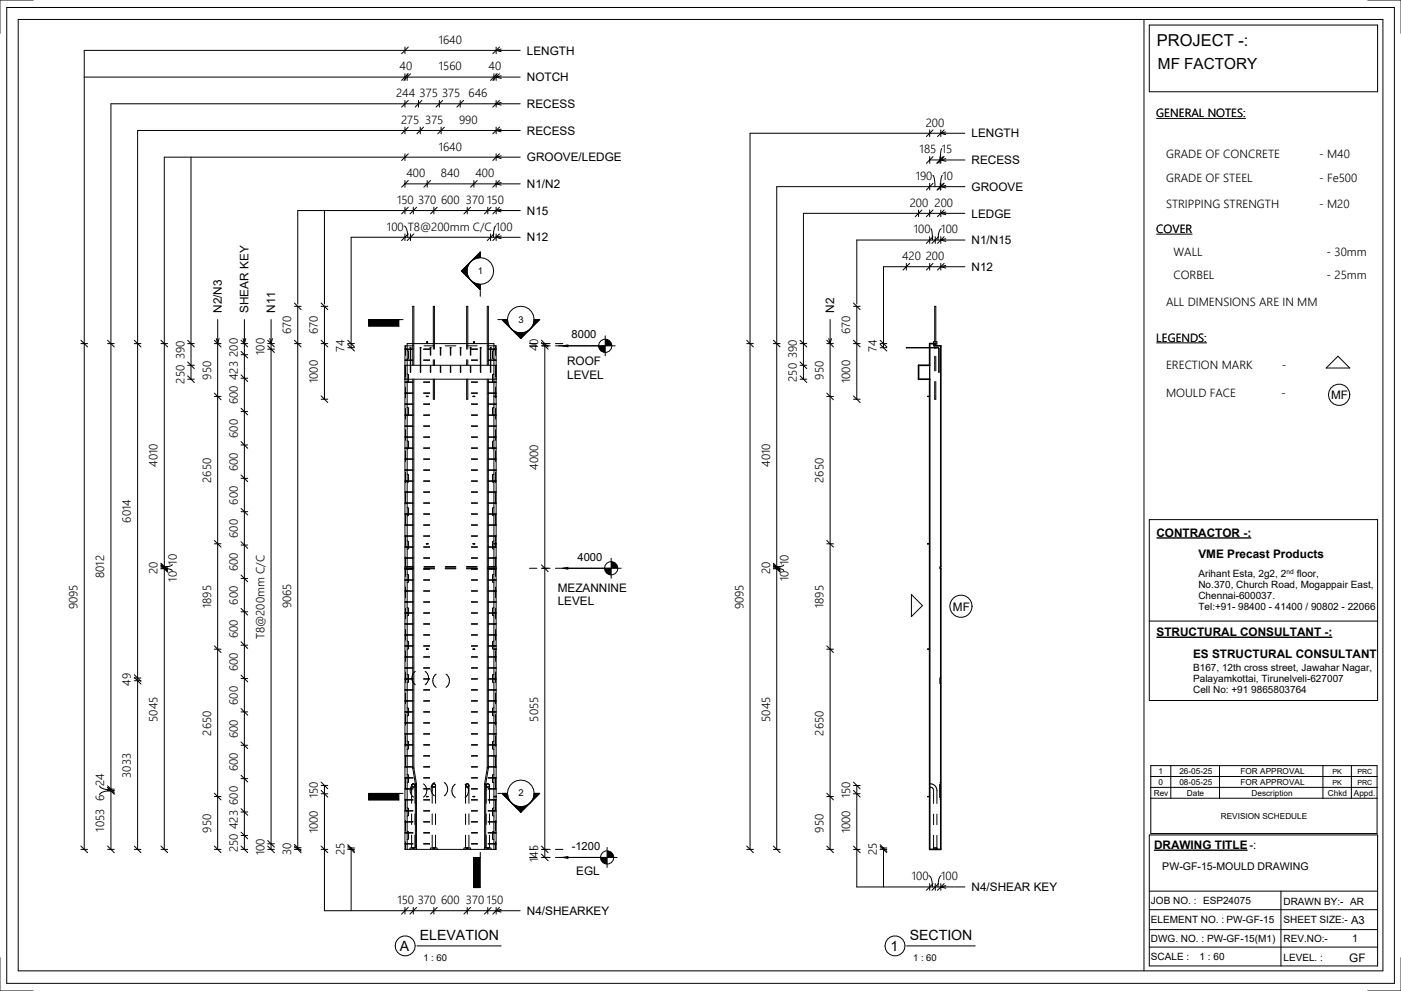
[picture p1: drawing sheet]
<svg xmlns="http://www.w3.org/2000/svg" width="420mm" height="297mm" viewBox="0 0 420 297" stroke-linecap="round" stroke-linejoin="round" font-family="sans-serif">
<g fill="#000">
<path d="M144 75.6v1.6l-1 .2-1.8 1zM138.4 81.2l2.8-2.8-.7 .8-.5 2zM138.4 81.2h1.6l.5 2 .7 .9zM141.2 84.1l1.8 1 1 .1v1.7zM168.8 103.7l1.5-.3v.5zM179.5 103.7h2v2a2 2 0 0 1-2-2zM181.5 101.7a2 2 0 0 1 2 2h-2zM110.6 237.9h9v2h-9zM150.5 237.9h1.7l.1 1 1 1.8zM160.2 237.9h1.6l-2.8 2.8 1-1.8zM142 257.1h2v9h-2zM156.2 241.9l1-.2 1.8-1-2.8 2.8z"/>
<path d="M153.3 240.7l.9 .6 2 .6v1.6z"/>
</g>
<g fill="none" stroke="#000" stroke-width=".3">
<path d="M121.4 14.1v2M122.4 14.1l-2 2M148.8 14.1v2M149.8 14.1l-2 2M150.3 14.7l-1.5 .4 1.5 .4M156 15.1h-130.7v239.5M121.4 22.1v2M121.4 30.1v2M121.4 38.1v2M122.1 22.1v2M122.4 38.1l-2 2M122.4 22.1l-2 2"/>
<path d="M122.4 30.1l-2 2M123.1 22.1l-2 2M125.5 30.1v2M126 38.1v2M126.5 30.1l-2 2M127 38.1l-2 2M131.7 30.1v2M132.3 38.1v2M132.7 30.1l-2 2M133.3 38.1l-2 2M138 30.1v2M139 30.1l-2 2"/>
<path d="M148.1 22.1v2M148.8 22.1v2M148.8 30.1v2M148.8 38.1v2M149.1 22.1l-2 2M149.8 38.1l-2 2M149.8 22.1l-2 2M149.8 30.1l-2 2M150.3 22.7l-1.5 .4 1.5 .4M150.3 38.7l-1.5 .4 1.5 .4M150.3 30.7l-1.5 .4 1.5 .4M156 23.1h-130.7"/>
<path d="M156 31.1h-122.7v223.5M156 39.1h-114.7v215.5M278.8 39.9h-53.9v63.1M57.3 47.1v66.6M121.4 46.1v2M121.4 54.1v2M122.4 54.1l-2 2M122.4 46.1l-2 2M128.1 54.1v2M129.1 54.1l-2 2M142.1 54.1v2M143.1 54.1l-2 2"/>
<path d="M148.8 46.1v2M148.8 54.1v2M149.8 54.1l-2 2M149.8 46.1l-2 2M150.3 46.7l-1.5 .4 1.5 .4M150.3 54.7l-1.5 .4 1.5 .4M156 47.1h-106.7v207.5M156 55.1h-34.6M278.8 56h-45.9v47M97.3 63.1v28.1M121.2 67.7a3.5 3.5 0 0 1 1.1 3.4M121.4 62.1v2"/>
<path d="M121.4 70.1v2M122.4 70.1l-2 2M122.4 62.1l-2 2M123.1 70.1v2M123.9 62.1v2M124.1 70.1l-2 2M124.9 62.1l-2 2M130.1 62.1v2M131.1 62.1l-2 2M140.1 62.1v2M141.1 62.1l-2 2M144 77.2a4 4 0 0 1 4 4 4 4 0 0 1-4 4"/>
<path d="M144 77.2a4 4 0 0 0-4 4 4 4 0 0 0 4 4M144 77.2a4 4 0 0 0-4 4M144 77.2v-1.6l-5.6 5.6M146.3 62.1v2M147.1 70.1v2M147.3 62.1l-2 2M148.1 70.1l-2 2M148.7 67.7l-.6 1-.2 2.4M148.8 62.1v2M148.8 70.1v2M149.8 70.1l-2 2M149.8 62.1l-2 2"/>
<path d="M150.3 62.7l-1.5 .4 1.5 .4M150.3 70.7l-1.5 .4 1.5 .4M156 63.1h-66.7v28.1M156 71.1h-50.7v33.1M271.8 80h-6.9v23M275.4 64h-34.5v39M278.8 72h-21.9v19.2M65.3 95.8v158.8M73.3 95.8v7.2M81.3 95.8v158.8M88.3 91.8h2M88.3 90.8l2 2"/>
<path d="M89.3 91.8v162.8M96.3 91.8h2M96.3 90.8l2 2M97.3 91.8v27.9M138.4 81.2l5.6 5.7v-1.7M138.4 81.2h1.6M140 81.2a4 4 0 0 0 4 4M144 87.2v1.6M24.3 103h2M24.3 102l2 2M32.3 103h2M32.3 102l2 2"/>
<path d="M40.3 103h2M40.3 102l2 2M48.3 103h2M48.3 102l2 2M56.3 103h2M56.3 109.5h2M56.3 113.7h2M56.3 102l2 2M56.3 108.5l2 2M56.3 112.7l2 2M64.3 103h2M64.3 118.8h2"/>
<path d="M64.3 102l2 2M64.3 117.8l2 2M64.9 101.5l.4 1.5 .4-1.5M72.3 103h2M72.3 102l2 2M72.3 105.3l2 2M72.3 106.3h2M72.3 112.4l2 2M72.3 113.4h2M72.9 101.5l.4 1.5M73.3 103v151.6M73.7 101.5l-.4 1.5"/>
<path d="M80.3 104.7h2M80.3 103h2M80.3 102l2 2M80.3 103.7l2 2M80.9 101.5l.4 1.5 .4-1.5M88.3 103h2M88.3 102l2 2M96.3 119.7h2M96.3 103h2M96.3 102l2 2M96.3 118.7l2 2M104.3 103h2"/>
<path d="M104.3 102l2 2M104.3 103.2l2 2M104.3 104.2h2M121.4 109.5h27.4M121.4 113.7h27.4M121.6 103.7v2.8M121.6 109.7v3.2M121.6 116.1v3.2M122.1 105.1l.4 .2v2.1l-.4 .2M122.1 112.1l.4 .2v2.2l-.4 .1M123.2 104.2h.1M123 111.3v.3l.2-.3"/>
<path d="M123 104.7v3.2M123 108v3.2M123 104.2v.4M123 104.2h.1M123.1 104.2h-.1M123.1 104.2h.1M123.2 104.2v.4M123.2 104.7v3.2M123.2 108v3.2M123.8 104.6v-12.8h.3v12.8M123.8 104.7v3.2M123.8 108v1.5"/>
<path d="M123.8 113.7v.8M123.8 114.6v3.2M123.8 117.9v3.2M123.8 104.6l-2.4 .1h2.4M123.8 107.9l-2.4 .1h2.4M123.8 114.5l-2.4 .1h2.4M123.8 117.8l-2.4 .1h2.4M124 103.7h-2.6v150.9h27.4v-150.9h-2.6M124.1 104.7v3.2M124.1 108v1.5M124.1 113.7v.8M124.1 114.6v3.2"/>
<path d="M124.1 117.9v3.2M126.2 104.2h.1M126 111.3v.3l.2-.3M126 104.7v3.2M126 108v3.2M126 104.2v.4M126 104.2h.1M126.1 104.2h-.1M126.1 104.2h.1M126.2 104.2v.4M126.2 104.7v3.2M126.2 108v3.2"/>
<path d="M127 104.6h1.8l-1.8 .1M127 107.9h1.8l-1.8 .1M127 114.5h1.8l-1.8 .1M127 117.8h1.8l-1.8 .1M127.1 103.7h3.2M127.8 118.8l.5 .1zM127.9 118.8v.1M128 103v-.5h.2v.5M128 102.5h.2M129.2 104.2h.1M129 109.7v1.9l.2-1.9M129 104.2v2.3"/>
<path d="M129 104.2h.1M129.1 104.2h-.1M129.1 104.2h.1M129.2 104.2v2.3M129.9 104.7v-12.9h.4v12.9M129.9 113.7v6h.4v-6M129.9 107.9v1.6M130.3 107.9v1.6M132.2 104.2h.1M132 109.7v1.9l.2-1.9M132 104.2v2.3M132 104.2h.1"/>
<path d="M132.1 104.2h-.1M132.1 104.2h.1M132.2 104.2v2.3M133.5 103.7h3.2M135.2 104.2h.1M135 109.7v1.9l.2-1.9M135 104.2v2.3M135 104.2h.1M135.1 104.2h-.1M135.1 104.2h.1M135.2 104.2v2.3M138.2 104.2h.1"/>
<path d="M138 109.7v1.9l.2-1.9M138 104.2v2.3M138 104.2h.1M138.1 104.2h-.1M138.1 104.2h.1M138.2 104.2v2.3M139.9 103.7h3.1M139.9 113.7v6h.4v-6M139.9 104.7v-12.9h.4v12.9M139.9 107.9v1.6M140.3 107.9v1.6M141.2 104.2h.1"/>
<path d="M141 109.7v1.9l.2-1.9M141 104.2v2.3M141 104.2h.1M141.1 104.2h-.1M141.1 104.2h.1M141.2 104.2v2.3M141.8 118.8l.5 .1zM141.9 118.8v.1M142 102.5h.2M142 103v-.5h.2v.5M142.3 118.8v.1M143.2 104.6h-1.8l1.8 .1"/>
<path d="M143.2 107.9h-1.8l1.8 .1M143.2 114.5h-1.8l1.8 .1M143.2 117.8h-1.8l1.8 .1M144.2 104.2h.1M144 111.3v.3l.2-.3M144 104.7v3.2M144 108v3.2M144 104.2v.4M144 104.2h.1M144.1 104.2h.1M144.2 104.2v.4M144.2 104.7v3.2"/>
<path d="M144.2 108v3.2M146.1 104.6v-12.8h.3v12.8M146.1 104.7v3.2M146.1 108v1.5M146.1 113.7v.8M146.1 114.6v3.2M146.1 117.9v.9M146.1 118.9v2.2M146.4 104.6l2.4 .1h-2.4M146.4 107.9l2.4 .1h-2.4M146.4 114.5l2.4 .1h-2.4M146.4 117.8l2.4 .1h-2.4"/>
<path d="M146.4 104.7v3.2M146.4 108v1.5M146.4 113.7v.8M146.4 114.6v3.2M146.4 117.9v.9M146.4 118.9v2.2M147.2 104.2h.1M147 111.3v.3l.2-.3M147 104.7v3.2M147 108v3.2M147 104.2v.4M147 104.2h.1"/>
<path d="M147.1 104.2h.1M147.2 104.2v.4M147.2 104.7v3.2M147.2 108v3.2M148.1 105.1l-.4 .2v2.1l.4 .2M148.1 112.1l-.4 .2v2.2l.4 .1M148.1 118.9h.7M148.1 118.8h.7M148.6 103.7v2.8M148.6 109.7v3.2M148.6 116.1v3.2M148.7 118.8v.1"/>
<path d="M158.8 103.7h2.2M158.8 103h2.2M162.4 103.7h2.6M162.4 103h2.6M162.4 102l2 2M162.4 102.7l2 2M163.4 103v154.1M166.5 103.7h18M166.5 103h2.3M168.8 103.7l1.5-.3v.5zM181.5 100.7v6M271.8 104.2h9.6l.2 .4v7l-.3-7.3z"/>
<path d="M278.3 118.8v.1M278.8 109.5v4.2M278.8 118.8h-.6l.6 .1M279.9 103l.1-.5h.9v1.2M280.3 118.9v.8h.3v-.7M280.3 102.5v-10.7h.3v10.7M280.3 102.9v.3M280.3 104.1v.1M280.3 104.3v.1M280.3 106.8v4.4M280.3 114.4v4.4M280.6 102.9v.3"/>
<path d="M280.6 104.1v.1M280.6 104.3v.1M280.6 106.8v4.4M280.6 114.4v4.3M280.6 118.8v.1M401.2 106.8l3.5 3.5h-7.1zM72.3 122.4l2 2M72.3 123.4h2M72.3 132.4l2 2M72.3 133.4h2M121.6 122.5v3.1M121.6 128.8v3.2"/>
<path d="M121.6 135.2v3.2M122.1 122.1l.4 .2v2.2l-.4 .1M122.1 132.1l.4 .2v2.2l-.4 .1M123.8 121.2v3.2M123.8 124.5v3.2M123.8 127.8v3.2M123.8 131.1v3.2M123.8 134.4v3.2M123.8 137.7v3.2M123.8 121.1l-2.4 .1h2.4M123.8 124.4l-2.4 .1h2.4M123.8 127.7h-2.4l2.4 .1"/>
<path d="M123.8 131h-2.4l2.4 .1M123.8 134.3h-2.4l2.4 .1M123.8 137.6h-2.4l2.4 .1M124.1 121.2v3.2M124.1 124.5v3.2M124.1 127.8v3.2M124.1 131.1v3.2M124.1 134.4v3.2M124.1 137.7v3.2M127 121.1h1.8l-1.8 .1M127 124.4h1.8l-1.8 .1M127 127.7h1.8l-1.8 .1"/>
<path d="M127 131h1.8l-1.8 .1M127 134.3h1.8l-1.8 .1M127 137.6h1.8l-1.8 .1M143.2 121.1h-1.8l1.8 .1M143.2 124.4h-1.8l1.8 .1M143.2 127.7h-1.8l1.8 .1M143.2 131h-1.8l1.8 .1M143.2 134.3h-1.8l1.8 .1M143.2 137.6h-1.8l1.8 .1M146.1 121.2v3.2M146.1 124.5v3.2M146.1 127.8v3.2"/>
<path d="M146.1 131.1v3.2M146.1 134.4v3.2M146.1 137.7v3.2M146.4 121.1l2.4 .1h-2.4M146.4 124.4l2.4 .1h-2.4M146.4 127.7h2.4l-2.4 .1M146.4 131h2.4l-2.4 .1M146.4 134.3h2.4l-2.4 .1M146.4 137.6h2.4l-2.4 .1M146.4 121.2v3.2M146.4 124.5v3.2M146.4 127.8v3.2"/>
<path d="M146.4 131.1v3.2M146.4 134.4v3.2M146.4 137.7v3.2M148.1 122.1l-.4 .2v2.2l.4 .1M148.1 132.1l-.4 .2v2.2l.4 .1M148.6 122.5v3.1M148.6 128.8v3.2M148.6 135.2v3.2M72.3 142.4l2 2M72.3 143.4h2M72.3 152.4l2 2M72.3 153.4h2"/>
<path d="M121.6 141.5v3.2M121.6 147.9v3.2M121.6 154.3v3.1M122.1 142.1l.4 .2v2.2l-.4 .1M122.1 152.2l.4 .1v2.2l-.4 .2M123.8 141v3.2M123.8 144.3v3.2M123.8 147.6v3.1M123.8 150.9v3.1M123.8 154.2v3.1M123.8 157.5v3.1M123.8 140.9h-2.4l2.4 .1"/>
<path d="M123.8 144.2h-2.4l2.4 .1M123.8 147.5h-2.4l2.4 .1M123.8 150.7l-2.4 .1 2.4 .1M123.8 154l-2.4 .1 2.4 .1M123.8 157.3l-2.4 .1 2.4 .1M124.1 141v3.2M124.1 144.3v3.2M124.1 147.6v3.1M124.1 150.9v3.1M124.1 154.2v3.1M124.1 157.5v3.1M127 140.9h1.8l-1.8 .1"/>
<path d="M127 144.2h1.8l-1.8 .1M127 147.5h1.8l-1.8 .1M127 150.7h1.8l-1.8 .2M127 154h1.8l-1.8 .2M127 157.3h1.8l-1.8 .2M143.2 140.9h-1.8l1.8 .1M143.2 144.2h-1.8l1.8 .1M143.2 147.5h-1.8l1.8 .1M143.2 150.7h-1.8l1.8 .2M143.2 154h-1.8l1.8 .2M143.2 157.3h-1.8l1.8 .2M146.1 141v3.2"/>
<path d="M146.1 144.3v3.2M146.1 147.6v3.1M146.1 150.9v3.1M146.1 154.2v3.1M146.1 157.5v3.1M146.4 140.9h2.4l-2.4 .1M146.4 144.2h2.4l-2.4 .1M146.4 147.5h2.4l-2.4 .1M146.4 150.7l2.4 .1-2.4 .1M146.4 154l2.4 .1-2.4 .1M146.4 157.3l2.4 .1-2.4 .1M146.4 141v3.2"/>
<path d="M146.4 144.3v3.2M146.4 147.6v3.1M146.4 150.9v3.1M146.4 154.2v3.1M146.4 157.5v3.1M148.1 142.1l-.4 .2v2.2l.4 .1M148.1 152.2l-.4 .1v2.2l.4 .2M148.6 141.5v3.2M148.6 147.9v3.2M148.6 154.3v3.1M48.3 170.5h2M48.3 169.9h2"/>
<path d="M48.3 170h2M48.3 170.4h2M48.3 168.9l2 2M48.3 169l2 2M48.3 169.4l2 2M48.3 169.5l2 2M49.3 170.4l.7 .1a1.82 1.82 0 0 1 1.6 .6M51.6 169.2a2.25 2.25 0 0 1-2.3 .7M64.3 162l2 2M64.3 163h2M72.3 162.4l2 2M72.3 163.4h2"/>
<path d="M72.3 172.4l2 2M72.3 173.4h2M121.6 160.6v3.2M121.6 167v2.9M121.6 170.5v2.3M121.6 176v3.2M121.6 170.5h2.4M121.6 169.9h2.4M121.6 169.9l-.2 .1h2.6M121.8 170.5l-.4 .1 2.4 .1M122.1 162.2l.4 .1v2.2l-.4 .2M122.1 172.2l.4 .1v2.2l-.4 .2"/>
<path d="M123.8 160.8v3.1M123.8 164.1v3.1M123.8 167.4v3.1M123.8 170.7v3.1M123.8 173.9v3.2M123.8 177.2v3.2M123.8 160.6l-2.4 .1 2.4 .1M123.8 163.9l-2.4 .1 2.4 .1M123.8 167.2l-2.4 .1 2.4 .1M123.8 173.8l-2.4 .1h2.4M123.8 177.1l-2.4 .1h2.4M124 170.4h-2.6l.2 .1"/>
<path d="M124.1 160.8v3.1M124.1 164.1v3.1M124.1 167.4v3.1M124.1 170.7v3.1M124.1 173.9v3.2M124.1 177.2v3.2M127 170.5h3.3M127 160.6h1.8l-1.8 .2M127 163.9h1.8l-1.8 .2M127 167.2h1.8l-1.8 .2M127 173.8h1.8l-1.8 .1M127 177.1h1.8l-1.8 .1"/>
<path d="M127.1 169.9h3.2M127.1 170h3.2M127.1 170.4h3.2M127.8 163l.5 .1zM127.9 163v.1M128.8 170.5l-1.8 .2M133.5 170.5h3.2M133.5 169.9h3.2M133.5 170h3.2M133.5 170.4h3.2M139.9 169.9h3.1M139.9 170h3.1"/>
<path d="M139.9 170.4h3.1M141.4 170.5l1.8 .2M141.8 163l.5 .1zM141.9 163v.1M142.3 163v.1M143.2 170.5h-3.3M143.2 160.6h-1.8l1.8 .2M143.2 163.9h-1.8l1.8 .2M143.2 167.2h-1.8l1.8 .2M143.2 173.8h-1.8l1.8 .1M143.2 177.1h-1.8l1.8 .1M146.1 160.8v2.1"/>
<path d="M146.1 163.1v.8M146.1 164.1v3.1M146.1 167.4v3.1M146.1 170.7v3.1M146.1 173.9v3.2M146.1 177.2v3.2M146.2 170.5h2.4M146.2 169.9h2.4M146.2 170.4h2.6l-.2 .1M146.4 160.6l2.4 .1-2.4 .1M146.4 163.9l2.4 .1-2.4 .1M146.4 167.2l2.4 .1-2.4 .1"/>
<path d="M146.4 173.8l2.4 .1h-2.4M146.4 177.1l2.4 .1h-2.4M146.4 160.8v2.1M146.4 163.1v.8M146.4 164.1v3.1M146.4 167.4v3.1M146.4 170.7v3.1M146.4 173.9v3.2M146.4 177.2v3.2M148.1 162.2l-.4 .1v2.2l.4 .2M148.1 172.2l-.4 .1v2.2l.4 .2M148.1 163.1h.7"/>
<path d="M148.1 162.9h.7M148.4 170.5l.4 .1-2.4 .1M148.6 160.6v3.2M148.6 167v2.9M148.6 170.5v2.3M148.6 176v3.2M148.6 169.9l.2 .1h-2.6M148.7 162.9v.2M158.8 170.4h2.2M162.4 170.4h2.6M162.4 169.4l2 2M166.5 170.4h2.3"/>
<path d="M273.3 178.2l3.3 3.4-3.3 3.3zM278.3 163v.1M278.8 163h-.6l.6 .1M64.3 194.6h2M64.3 193.6l2 2M72.3 182.4l2 2M72.3 183.4h2M72.3 192.4l2 2M72.3 193.4h2M121.6 182.4v3.1M121.6 188.7v3.2M121.6 195.1v3.2"/>
<path d="M122.1 182.2l.4 .1v2.2l-.4 .2M122.1 192.2l.4 .1v2.2l-.4 .2M123.8 180.5v3.2M123.8 183.8v3.2M123.8 187.1v3.2M123.8 190.4v3.2M123.8 193.7v3.2M123.8 197v3.2M123.8 180.4l-2.4 .1h2.4M123.8 183.7l-2.4 .1h2.4M123.8 187l-2.4 .1h2.4M123.8 190.3l-2.4 .1h2.4"/>
<path d="M123.8 193.6l-2.4 .1h2.4M123.8 196.9l-2.4 .1h2.4M124.1 180.5v3.2M124.1 183.8v3.2M124.1 187.1v3.2M124.1 190.4v3.2M124.1 193.7v3.2M124.1 197v3.2M127 180.4h1.8l-1.8 .1M127 183.7h1.8l-1.8 .1M127 187h1.8l-1.8 .1M127 190.3h1.8l-1.8 .1"/>
<path d="M127 193.6h1.8l-1.8 .1M127 196.9h1.8l-1.8 .1M127.8 194.6l.5 .1zM127.9 194.6v.1M141.8 194.6l.5 .1zM141.9 194.6v.1M142.3 194.6v.1M143.2 180.4h-1.8l1.8 .1M143.2 183.7h-1.8l1.8 .1M143.2 187h-1.8l1.8 .1M143.2 190.3h-1.8l1.8 .1M143.2 193.6h-1.8l1.8 .1"/>
<path d="M143.2 196.9h-1.8l1.8 .1M146.1 180.5v3.2M146.1 183.8v3.2M146.1 187.1v3.2M146.1 190.4v3.2M146.1 193.7v.8M146.1 194.7v2.2M146.1 197v3.2M146.4 180.4l2.4 .1h-2.4M146.4 183.7l2.4 .1h-2.4M146.4 187l2.4 .1h-2.4M146.4 190.3l2.4 .1h-2.4"/>
<path d="M146.4 193.6l2.4 .1h-2.4M146.4 196.9l2.4 .1h-2.4M146.4 180.5v3.2M146.4 183.8v3.2M146.4 187.1v3.2M146.4 190.4v3.2M146.4 193.7v.8M146.4 194.7v2.2M146.4 197v3.2M148.1 182.2l-.4 .1v2.2l.4 .2M148.1 192.2l-.4 .1v2.2l1.1 .2M148.1 194.5h.7"/>
<path d="M148.6 182.4v3.1M148.6 188.7v3.2M148.6 195.1v3.2M148.7 194.5v.2M278.3 194.6v.1M278.8 194.6h-.6l.6 .1M40.3 203.3h2M40.3 202.3l2 2M40.3 203.1l2 2M40.3 204.1h2M72.3 203.4h2M72.3 202.4l2 2"/>
<path d="M72.3 212.4l2 2M72.3 213.4h2M121.6 201.5v3.1M121.6 207.8v3.2M121.6 214.2v3.2M122.1 202.2l.4 .1v2.2l-.4 .2M122.1 212.2l.4 .1v2.2l-.4 .2M123.8 200.3v3.2M123.8 203.6v3.2M123.8 206.9v3.2M123.8 210.2v3.2M123.8 213.5v3.2"/>
<path d="M123.8 216.8v3.2M123.8 200.2h-2.4l2.4 .1M123.8 203.5h-2.4l2.4 .1M123.8 206.8h-2.4l2.4 .1M123.8 210.1h-2.4l2.4 .1M123.8 213.4h-2.4l2.4 .1M123.8 216.7h-2.4l2.4 .1M123.8 220h-2.4l2.4 .1M124.1 200.3v3.2M124.1 203.6v3.2M124.1 206.9v3.2M124.1 210.2v3.2"/>
<path d="M124.1 213.5v3.2M124.1 216.8v3.2M124.5 201.3a2.45 2.45 0 0 0 0 4M127 200.2h1.8l-1.8 .1M127 203.5h1.8l-1.8 .1M127 206.8h1.8l-1.8 .1M127 210.1h1.8l-1.8 .1M127 213.4h1.8l-1.8 .1M127 216.7h1.8l-1.8 .1M127 220h1.8l-1.8 .1M127.5 201.3a2.45 2.45 0 0 1 0 4M130.8 202.1a2.45 2.45 0 0 0 0 4"/>
<path d="M133.7 202.1a2.45 2.45 0 0 1 0 4M143.2 200.2h-1.8l1.8 .1M143.2 203.5h-1.8l1.8 .1M143.2 206.8h-1.8l1.8 .1M143.2 210.1h-1.8l1.8 .1M143.2 213.4h-1.8l1.8 .1M143.2 216.7h-1.8l1.8 .1M143.2 220h-1.8l1.8 .1M146.1 200.3v3.2M146.1 203.6v3.2M146.1 206.9v3.2M146.1 210.2v3.2"/>
<path d="M146.1 213.5v3.2M146.1 216.8v3.2M146.4 200.2h2.4l-2.4 .1M146.4 203.5h2.4l-2.4 .1M146.4 206.8h2.4l-2.4 .1M146.4 210.1h2.4l-2.4 .1M146.4 213.4h2.4l-2.4 .1M146.4 216.7h2.4l-2.4 .1M146.4 220h2.4l-2.4 .1M146.4 200.3v3.2M146.4 203.6v3.2M146.4 206.9v3.2"/>
<path d="M146.4 210.2v3.2M146.4 213.5v3.2M146.4 216.8v3.2M148.1 202.2l-.4 .1v2.2l.4 .2M148.1 212.2l-.4 .1v2.2l.4 .2M148.6 201.5v3.1M148.6 207.8v3.2M148.6 214.2v3.2M282.1 203.3h-.3v1.6h.3M29.9 235.6a3.4 3.4 0 0 0 3.4 1.2M32.3 236.6h2M32.3 235.6l2 2"/>
<path d="M32.3 236l2 2M32.3 237h2M32.3 236.1l2 2M32.3 237.1h2M33.3 237l-.9 .1a2.79 2.79 0 0 0-2.5 1.2M64.3 238.8h2M64.3 237.8l2 2M72.3 222.4l2 2M72.3 223.4h2M72.3 232.4l2 2M72.3 233.4h2M96.3 234.5l2 2"/>
<path d="M96.3 235.5h2M96.3 237l2 2M96.3 238h2M97.3 235.5v37.5h58.7M119.6 237.9v2h-9v-2h10.3M121.6 220.5v3.2M121.6 226.9v3.2M121.6 233.3v3.1M121.6 239.6v3.2M122.1 222.2l.4 .1v2.2l-.4 .2M122.1 232.2l.4 .1v2.2l-.4 .2M123.4 235.5l.5 .5"/>
<path d="M123.4 235.5v5.3M123.5 235.2a.5 .5 0 0 0 .4 .8M123.5 235.2h.1M123.7 235l-.2 .2M123.8 230l.4 3.1M123.8 220.1v3.1M123.8 223.4v3.1M123.8 226.7v3.1M123.8 223.2l-2.4 .1 2.4 .1M123.8 226.5l-2.4 .1 2.4 .1M123.8 229.8l-2.4 .1 2.4 .1M123.8 233.1l-2.4 .1 2.4 .1"/>
<path d="M123.8 236.4l-2.4 .1 2.4 .1M123.8 239.7l-2.4 .1 2.4 .1M123.9 235h-.2M123.9 235l-.5 .5M123.9 235l.5 .5M123.9 235h.3M124 235a2.45 2.45 0 0 0 0 4M124.1 230l.5 3.1M124.1 220.1v3.1M124.1 223.4v3.1M124.1 226.7v3.1M124.2 235.9l-.3 .1"/>
<path d="M124.2 235a.5 .5 0 0 1 0 .9M124.2 233.3l.3 1.7M124.4 235.5l-.5 .5M124.4 235.5v5.3M124.5 235v.1M124.5 235.1v1.3M124.5 236.6v3.1M124.5 239.9v3.1M124.6 233.3l.3 3.1M124.9 236.6v3.1M124.9 239.9v3.1M127 235a2.45 2.45 0 0 1 0 4"/>
<path d="M127 223.2h1.8l-1.8 .2M127 226.5h1.8l-1.8 .2M127 229.8h1.8l-1.8 .2M127 233.1h1.8l-1.8 .2M127 236.4h1.8l-1.8 .2M127 239.7h1.8l-1.8 .2M127.8 238.8l.5 .1zM127.9 238.8v.1M129.6 235.5l.5 .5M129.6 235.5v5.3M129.7 235.2a.5 .5 0 0 0 .4 .8M129.7 235.2h.1"/>
<path d="M129.8 235l-.1 .2M130.1 235h-.3M130.1 235l-.5 .5M130.1 235l.5 .5M130.1 235h.2M130.3 234.6a2.45 2.45 0 0 0 0 4M130.3 235a.5 .5 0 0 1 .3 .6 .5 .5 0 0 1-.5 .4M130.6 235.5l-.5 .5M130.6 235.5v5.3M133.2 234.6a2.45 2.45 0 0 1 0 4M136.5 235.1a2.45 2.45 0 0 0 0 4M139.5 235.1a2.45 2.45 0 0 1 0 4"/>
<path d="M139.6 235.5l.5 .5M139.6 235.5v5.3M139.7 235.2a.5 .5 0 0 0 .4 .8M139.7 235.2h.1M139.8 235l-.1 .2M140.1 235h-.3M140.1 235l-.5 .5M140.1 235l.5 .5M140.1 235h.2M140.3 235a.5 .5 0 0 1 .3 .6 .5 .5 0 0 1-.5 .4M140.6 235.5l-.5 .5M140.6 235.5v5.3"/>
<path d="M141.8 238.8l.5 .1zM141.9 238.8v.1M142.3 238.8v.1M143.2 223.2h-1.8l1.8 .2M143.2 226.5h-1.8l1.8 .2M143.2 229.8h-1.8l1.8 .2M143.2 233.1h-1.8l1.8 .2M143.2 236.4h-1.8l1.8 .2M143.2 239.7h-1.8l1.8 .2M145.3 236.6v3.1M145.3 239.9v3.1M145.6 233.3l-.3 3.1"/>
<path d="M145.6 235.1v1.3M145.6 236.6v2M145.6 238.7v1M145.6 239.9v3.1M145.6 235v.1M145.8 235.5l.5 .5M145.8 235.5v5.3M145.8 235.2a.5 .5 0 0 0 .5 .8M145.8 235.2h.1M145.9 233.3l-.3 1.7M146 235l-.2 .2M146.1 230l-.5 3.1"/>
<path d="M146.1 220.1v3.1M146.1 223.4v3.1M146.1 226.7v3.1M146.3 235h-.3M146.3 235l-.5 .5M146.3 235l.5 .5M146.3 235h.2M146.4 223.2l2.4 .1-2.4 .1M146.4 226.5l2.4 .1-2.4 .1M146.4 229.8l2.4 .1-2.4 .1M146.4 233.1l2.4 .1-2.4 .1M146.4 236.4l2.4 .1-2.4 .1"/>
<path d="M146.4 239.7l2.4 .1-2.4 .1M146.4 230l-.4 3.1M146.4 220.1v3.1M146.4 223.4v3.1M146.4 226.7v3.1M146.5 235.9l-.2 .1M146.5 235a.5 .5 0 0 1 0 .9M146.8 235.5l-.5 .5M146.8 235.5v5.3M148.1 222.2l-.4 .1v2.2l.4 .2M148.1 232.2l-.4 .1v2.2l.4 .2M148.1 238.7h.7"/>
<path d="M148.1 238.9h.7M148.6 220.5v3.2M148.6 226.9v3.2M148.6 233.3v3.1M148.6 239.6v3.2M148.7 238.7v.2M149.3 237.9h.9M152.2 237.9a4 4 0 0 1 4-4 4 4 0 0 1 4 4M152.2 237.9a4 4 0 0 0 4 4 4 4 0 0 0 4-4M152.2 237.9a4 4 0 0 0 4 4M152.2 237.9h-1.7l5.7 5.6M160.2 237.9a4 4 0 0 1-4 4"/>
<path d="M160.2 237.9h1.6l-5.6 5.6M278.3 238.8v.1M278.8 238.8h-.6l.6 .1M278.8 235h.1a2 2 0 0 1 2 2v3.9M278.8 236h.1a1 1 0 0 1 1 1v3.9M281.8 239.6h.3M281.8 234.6h.3M281.8 235.1v4M24.3 254.6h2M24.3 253.6l2 2M32.3 254.6h2M32.3 253.6l2 2"/>
<path d="M40.3 254.6h2M40.3 253.6l2 2M48.3 254.6h2M48.3 253.6l2 2M64.3 254.6h2M64.3 253.6l2 2M72.3 254.6h2M72.3 242.4l2 2M72.3 243.4h2M72.3 249.5l2 2M72.3 250.5h2M72.3 253.6l2 2"/>
<path d="M80.3 254.6h2M80.3 252l2 2M80.3 253h2M80.3 253.6l2 2M88.3 254.1h2M88.3 254.6h2M88.3 253.1l2 2M88.3 253.6l2 2M96.3 254.6h2M96.3 253.6l2 2M104.3 254.2h2M104.3 254.6h2"/>
<path d="M104.3 253.2l2 2M104.3 253.6l2 2M105.3 254.2v18.8M121.6 246v3.2M121.6 252.3v2.3M122.1 254.6v-151.6h26v151.6M122.1 242.2l.4 .1v2.2l-.4 .2M122.1 249.2l.4 .2v2.2l-.4 .1M123.4 244v3.2M123.4 250.4v3.8M123.7 254.2l.1 .1M123.8 254.3l-.8-.1-.2 .4"/>
<path d="M123.8 254.3h.1M123.8 243l-2.4 .1 2.4 .1M123.8 246.3l-2.4 .1 2.4 .1M123.8 249.6l-2.4 .1h2.4M123.8 252.9l-2.4 .1h2.4M123.9 254.3l.9-.1 .2 .4M124.4 244v3.2M124.4 250.4v3.8M124.5 253v1.1h.4v-1.1M124.5 243.2v3.1M124.5 246.5v3.1M124.5 249.7v3.2"/>
<path d="M124.9 243.2v3.1M124.9 246.5v3.1M124.9 249.7v3.2M127 243h1.8l-1.8 .2M127 246.3h1.8l-1.8 .2M127 249.6h1.8l-1.8 .1M127 252.9h1.8l-1.8 .1M129.6 244v3.2M129.6 250.4v3.8M130 254.3h.1M130 254.3l-.8-.1-.2 .4M130.2 254.3h-.1"/>
<path d="M130.3 254.2h.7l.2 .4M130.3 254.2l-.1 .1M130.6 244v3.2M130.6 250.4v3.8M139.6 244v3.2M139.6 250.4v3.8M140 254.3l-.8-.1-.2 .4M140 254.3h.1M140.1 254.3h-.1M140.2 254.3l.8-.1 .2 .4M140.2 254.3h-.1M140.6 244v3.2"/>
<path d="M140.6 250.4v3.8M143.2 243h-1.8l1.8 .2M143.2 246.3h-1.8l1.8 .2M143.2 249.6h-1.8l1.8 .1M143.2 252.9h-1.8l1.8 .1M144 255.5v10.6h-2v-9h2M145.3 253v1.1h.3v-1.1M145.3 243.2v3.1M145.3 246.5v3.1M145.3 249.7v3.2M145.6 243.2v3.1M145.6 246.5v3.1"/>
<path d="M145.6 249.7v3.2M145.8 244v3.2M145.8 250.4v3.8M146.2 254.3h.1M146.2 254.3l-.9-.1-.1 .4M146.3 254.3l.9-.1 .1 .4M146.4 243l2.4 .1-2.4 .1M146.4 246.3l2.4 .1-2.4 .1M146.4 249.6l2.4 .1h-2.4M146.4 252.9l2.4 .1h-2.4M146.8 244v3.2M146.8 250.4v3.8"/>
<path d="M148.1 249.2l-.4 .2v2.2l.4 .1M148.1 242.2l-.4 .1v2.2l.4 .2M148.6 246v3.2M148.6 252.3v2.3M156.2 241.9v1.6M158.8 254.6h2.2M158.8 257.1h2.2M162.4 254.6h2.6M162.4 257.1h2.6M162.4 253.6l2 2M162.4 256.1l2 2M166.5 254.6h2.3"/>
<path d="M166.5 257.1h2.3M256.9 254.6v11.3h21.9M264.9 254.6v11.3M279.8 254.6l.2-.4h.9l.1 .4M279.9 244.1v3.1M279.9 250.4v3.9M280.9 244.1v3.1M280.9 250.4v3.9M121.4 272v2M122.4 272l-2 2M123.9 272v2M124.9 272l-2 2"/>
<path d="M130.1 272v2M131.1 272l-2 2M140.1 272v2M141.1 272l-2 2M146.3 272v2M147.3 272l-2 2M148.8 272v2M149.8 272l-2 2M150.3 272.6l-1.5 .4 1.5 .4"/>
<circle cx="181.5" cy="103.7" r="2"/>
<circle cx="280.4" cy="103.1" r=".24"/>
<circle cx="401.5" cy="118.4" r="3.2"/>
<circle cx="288.1" cy="181.7" r="3.3"/>
</g>
<path d="M278.8 103h1.1l.2 .7h2v66.2l-.2 .1 .2 .5v84.1h-3.3v-140.9h-3.4v-4.2h3.4z" fill="none" stroke="#000" stroke-width=".5"/>
<path d="M171.4 98.3h7.4v3.8h-7.4z" fill="#fff"/>
<g fill="none" stroke="#000" stroke-width=".3">
<path d="M168.8 170.4l1.5-.3v.5zM168.8 170.4h17.4M183.2 167.4v6"/>
<circle cx="183.2" cy="170.4" r="2"/>
</g>
<path d="M168.8 170.4l1.5-.3v.5zM181.2 170.4h2v2a2 2 0 0 1-2-2zM183.2 168.4a2 2 0 0 1 2 2h-2z" fill="#000"/>
<path d="M173.2 165h7.4v3.8h-7.4z" fill="#fff"/>
<g fill="none" stroke="#000" stroke-width=".3">
<path d="M168 257.1h17M168.8 257.1l1.5-.3v.5zM182 254.1v6"/>
<circle cx="182" cy="257.1" r="2"/>
</g>
<path d="M168.8 257.1l1.5-.3v.5zM180 257.1h2v2a2 2 0 0 1-2-2zM182 255.1a2 2 0 0 1 2 2h-2z" fill="#000"/>
<path d="M171.4 251.7h8.5v3.8h-8.5z" fill="#fff"/>
<path d="M110.6 95.8h9v2h-9zM150.5 95.8h1.7l.1 1 1 1.8zM160.2 95.8h1.6l-2.8 2.8 1-1.8zM156.2 99.8l1-.1 1.8-1.1-2.8 2.9zM153.3 98.6l.9 .7 2 .5v1.7z" fill="#000"/>
<g fill="none" stroke="#000" stroke-width=".3">
<path d="M2 2.2h416.1v292.6h-416.1zM5.5 5.8h409.2v285.3h-409.2zM10 0h-10v10M343 5.8v285.3M344.6 7.5h68.5v20h-68.5zM410.1 0h10v10M278.8 38.9v2.1M278.8 39.9l10.5 .1M279.8 38.9l-2 2.1M282.1 38.9v2.1M283.1 38.9l-2 2.1M283.6 39.6l-1.5 .4 1.5 .4"/>
<path d="M278.8 47v2M278.8 55v2M278.8 56h3.3M278.8 48h10.5M279.7 52.6l.5 1 .1 2.4M279.8 55l-2 2M279.8 47l-2 2M281.8 47v2M281.9 55v2M282.1 56l1.5 .4M282.1 56h7.2M282.1 47v2"/>
<path d="M282.1 55v2M282.4 44.6l-.3 1-.1 2.4M282.6 52.6l-.4 1-.2 2.4M282.8 47l-2 2M282.9 55l-2 2M283.1 55l-2 2M283.1 47l-2 2M283.6 55.6l-1.5 .4M283.6 47.6l-1.5 .4 1.5 .4M271.8 80h17.5M271.8 79v2M272.8 79l-2 2"/>
<path d="M275.4 64h13.9M275.4 63v2M276.4 63l-2 2M278.8 63v2M278.8 71v2M278.8 79v2M278.8 72h10.5M279.1 68.6l.4 1 .1 2.4M279.8 79l-2 2M279.8 71l-2 2M279.8 63l-2 2M280.4 71v2"/>
<path d="M281.4 71l-2 2M282.1 63v2M282.1 71v2M282.1 79v2M282.2 68.6a3.7 3.7 0 0 0-.9 3.4M283.1 79l-2 2M283.1 71l-2 2M283.1 63l-2 2M283.6 63.6l-1.5 .4 1.5 .4M283.6 71.6l-1.5 .4 1.5 .4M283.6 79.6l-1.5 .4 1.5 .4M119.6 95.8v2h-9v-2h10.3"/>
<path d="M149.3 95.8h.9M152.2 95.8a4 4 0 0 1 4-4 4 4 0 0 1 4 4M152.2 95.8a4 4 0 0 0 4 4 4 4 0 0 0 4-4M152.2 95.8a4 4 0 0 0 4 4M152.2 95.8h-1.7l5.7 5.7M156.2 99.8v1.7M160.2 95.8a4 4 0 0 1-4 4M160.2 95.8h1.6l-5.6 5.7M248.9 95.8v158.8M255.9 90.8l2 2M255.9 91.8h2M256.9 91.8v27.9"/>
<path d="M223.9 103h2M223.9 102l2 2M224.9 103v151.6M231.9 103h2M231.9 102l2 2M232.9 103v151.6M239.9 103h2M239.9 112.7l2 2M239.9 113.7h2M239.9 108.5l2 2M239.9 109.5h2M239.9 102l2 2"/>
<path d="M240.9 103v10.7M247.9 103h2M247.9 117.8l2 2M247.9 118.8h2M247.9 102l2 2M248.5 101.5l.4 1.5 .4-1.5M255.9 103h2M255.9 118.7l2 2M255.9 119.7h2M255.9 102l2 2M263.9 103.2l2 2M263.9 104.2h2"/>
<path d="M263.9 102l2 2M263.9 103h2M264.9 103v1.2M344.6 155.8h68.5v54.2h-68.5zM231.9 169.5l2 2M231.9 170.5h2M231.9 169.4l2 2M231.9 170.4h2M231.9 169l2 2M231.9 170h2M231.9 168.9l2 2M231.9 169.9h2"/>
<path d="M232.9 170.4l1.7 .3 .4 .4M235 169.4l-.9 .4-1.2 .1M247.9 162l2 2M247.9 163h2M247.9 193.6l2 2M247.9 194.6h2M344.6 186.2h68.5M247.9 237.8l2 2M247.9 238.8h2M255.9 234.5l2 2M255.9 235.5h2M255.9 237l2 2"/>
<path d="M255.9 238h2M256.9 235.5v19.1M223.9 254.6h2M223.9 253.6l2 2M231.9 254.6h2M231.9 253.6l2 2M247.9 254.6h2M247.9 253.6l2 2M255.9 253.6l2 2M255.9 254.6h2M263.9 254.6h2M263.9 253.2l2 2"/>
<path d="M263.9 254.2h2M263.9 253.6l2 2M264.9 254.2v.4M344.6 250.3h68.5v39.3h-68.5zM278.5 262.5a3.6 3.6 0 0 1 1.1 3.4M278.8 264.9v2M279.8 264.9l-2 2M280.4 264.9v2M281.4 264.9l-2 2M282.1 264.9v2M282.2 262.5a3.8 3.8 0 0 0-.9 3.4M283.1 264.9l-2 2"/>
<path d="M283.6 265.5l-1.5 .4 1.5 .4M289.3 265.9h-10.5M344.6 272.7h68.5M344.6 267.2h68.5M344.6 278.7h68.5M384.1 267.2v22.4M0 287.1v10h10M344.6 283.9h68.5M420.1 287.1v10h-10"/>
</g>
<g fill="#fff">
<path d="M346.9 9.5h27.5v5.4h-27.5z"/>
<path d="M405.1 273.8h4.1v3.9h-4.1z"/>
<path d="M346.8 187.4h51.8v4.1h-51.8z"/>
<path d="M357.7 193.9h54.2v4.1h-54.2z"/>
<path d="M346 251.2h27.6v4.2h-27.6z"/>
<path d="M373.6 251.2h1v4.2h-1z"/>
<path d="M374.6 251.2h2.2v4.2h-2.2z"/>
<path d="M346.8 157.6h27.9v4.1h-27.9z"/>
<path d="M359.3 164.1h37.3v4.1h-37.3z"/>
<path d="M359.7 285.1h7.5v3.3h-7.5z"/>
<path d="M405.5 279.4h1.7v3.7h-1.7z"/>
<path d="M367.7 274.1h14.3v3.3h-14.3z"/>
<path d="M347.2 16.6h29.6v5.1h-29.6z"/>
<path d="M348.5 258h44.2v3.6h-44.2z"/>
<path d="M361.9 279.8h20.4v3.3h-20.4z"/>
<path d="M404.8 268.8h4.1v3.3h-4.1z"/>
<path d="M360.7 268.5h14.3v3.3h-14.3z"/>
</g>
<path d="M346.8 161.3h28.4M346.8 191h52.7M346 254.9h28.1" fill="none" stroke="#000" stroke-width=".41"/>
<g fill="none" stroke="#000" stroke-width=".3">
<path d="M346.7 35.5h26.8M346.7 70.2h10.8M346.7 102.8h15.2M345 229.5h67.9v20.4h-67.9zM345 232.8h67.9M345 236h67.9M345 239.3h67.9M351.1 229.5v9.8M365.7 229.5v9.8M396.7 229.5v9.8M405.2 229.5v9.8M125 283.6h25.3"/>
<path d="M271.9 283.6h20.5"/>
<circle cx="121.5" cy="283.6" r="3"/>
<circle cx="268.4" cy="283.6" r="3"/>
</g>
<text font-size="4.9" x="346.9" y="13.9">PROJECT -:</text>
<text font-size="4.6" x="347.2" y="20.7">MF FACTORY</text>
<g font-size="4.2">
<text x="125.9" y="281.9">ELEVATION</text>
<text x="272.8" y="281.9">SECTION</text>
<text x="119.9" y="285">A</text>
<text x="267" y="285">1</text>
</g>
<g font-size="3.5">
<text x="131.5" y="13.1">1640</text>
<text x="158" y="16.4">LENGTH</text>
<text x="119.8" y="21.1">40</text>
<text x="131.6" y="21.1">1560</text>
<text x="146.5" y="21.1">40</text>
<text x="118.8" y="29.1">244</text>
<text x="125.8" y="29.1">375</text>
<text x="132.5" y="29.1">375</text>
<text x="140.5" y="29.1">646</text>
<text x="158" y="24.4">NOTCH</text>
<text x="158" y="32.4">RECESS</text>
<text x="346.7" y="35.2">GENERAL NOTES:</text>
<text x="120.3" y="37.1">275</text>
<text x="127.5" y="37.1">375</text>
<text x="137.7" y="37.1">990</text>
<text x="158" y="40.4">RECESS</text>
<text x="277.6" y="38">200</text>
<text x="291.3" y="41.2">LENGTH</text>
<text x="131.5" y="45.1">1640</text>
<text x="275.7" y="46">185</text>
<text x="282.4" y="46">15</text>
<text x="349.6" y="47.3">GRADE OF CONCRETE</text>
<text x="395.5" y="47.3">- M40</text>
<text x="121.9" y="53.1">400</text>
<text x="132.2" y="53.1">840</text>
<text x="142.5" y="53.1">400</text>
<text x="158" y="48.4">GROOVE/LEDGE</text>
<text x="274.6" y="54">190</text>
<text x="282.6" y="54">10</text>
<text x="291.3" y="49.2">RECESS</text>
<text x="158" y="56.4">N1/N2</text>
<text x="291.3" y="57.2">GROOVE</text>
<text x="349.6" y="54.6">GRADE OF STEEL</text>
<text x="395.5" y="54.6">- Fe500</text>
<text x="119.1" y="61.1">150</text>
<text x="125.4" y="61.1">370</text>
<text x="132.2" y="61.1">600</text>
<text x="139.7" y="61.1">370</text>
<text x="146.1" y="61.1">150</text>
<text x="158" y="64.4">N15</text>
<text x="272.8" y="62">200</text>
<text x="280.2" y="62">200</text>
<text x="291.3" y="65.2">LEDGE</text>
<text x="349.6" y="62.3">STRIPPING STRENGTH</text>
<text x="395.5" y="62.3">- M20</text>
<text x="116" y="69.1">100 T8@200mm C/C 100</text>
<text x="274" y="70">100</text>
<text x="282.2" y="70">100</text>
<text x="346.7" y="69.9">COVER</text>
<text x="158" y="72.4">N12</text>
<text x="270.5" y="78">420</text>
<text x="277.6" y="78">200</text>
<text x="291.3" y="73.2">N1/N15</text>
<text x="351.8" y="76.8">WALL</text>
<text x="397.8" y="76.8">- 30mm</text>
<text x="291.3" y="81.2">N12</text>
<text x="351.8" y="83.5">CORBEL</text>
<text x="397.8" y="83.5">- 25mm</text>
<text x="66.5" y="93.8" transform="rotate(-90 66.5 93.8)">N2/N3</text>
<text x="74.5" y="93.8" transform="rotate(-90 74.5 93.8)">SHEAR KEY</text>
<text x="82.5" y="93.8" transform="rotate(-90 82.5 93.8)">N11</text>
<text x="250.2" y="93.8" transform="rotate(-90 250.2 93.8)">N2</text>
<text x="349.6" y="91.6">ALL DIMENSIONS ARE IN MM</text>
<text x="87.3" y="100.2" transform="rotate(-90 87.3 100.2)">670</text>
<text x="95.3" y="100.2" transform="rotate(-90 95.3 100.2)">670</text>
<text x="254.9" y="100.2" transform="rotate(-90 254.9 100.2)">670</text>
<text x="55.3" y="107.6" transform="rotate(-90 55.3 107.6)">390</text>
<text x="71.3" y="107" transform="rotate(-90 71.3 107)">200</text>
<text x="79.3" y="106.4" transform="rotate(-90 79.3 106.4)">100</text>
<text x="103.3" y="105.5" transform="rotate(-90 103.3 105.5)">74</text>
<text x="161.4" y="105.3" transform="rotate(-90 161.4 105.3)">40</text>
<text x="238.9" y="107.4" transform="rotate(-90 238.9 107.4)">390</text>
<text x="262.9" y="105.5" transform="rotate(-90 262.9 105.5)">74</text>
<text x="346.7" y="102.5">LEGENDS:</text>
<text x="63.3" y="113.8" transform="rotate(-90 63.3 113.8)">950</text>
<text x="71.3" y="113.9" transform="rotate(-90 71.3 113.9)">423</text>
<text x="170" y="109.6">ROOF</text>
<text x="170" y="113.5">LEVEL</text>
<text x="246.9" y="113.8" transform="rotate(-90 246.9 113.8)">950</text>
<text x="349.6" y="110.8">ERECTION MARK</text>
<text x="384.3" y="110.8">-</text>
<text x="55.3" y="115" transform="rotate(-90 55.3 115)">250</text>
<text x="95.3" y="114.9" transform="rotate(-90 95.3 114.9)">1000</text>
<text x="238.9" y="114.5" transform="rotate(-90 238.9 114.5)">250</text>
<text x="254.9" y="114.9" transform="rotate(-90 254.9 114.9)">1000</text>
<text x="349.6" y="119.1">MOULD FACE</text>
<text x="384.2" y="119.1">-</text>
<text x="399.1" y="119.7">MF</text>
<text x="71.3" y="121.2" transform="rotate(-90 71.3 121.2)">600</text>
<text x="71.3" y="131.3" transform="rotate(-90 71.3 131.3)">600</text>
<text x="47.3" y="140" transform="rotate(-90 47.3 140)">4010</text>
<text x="71.3" y="141.3" transform="rotate(-90 71.3 141.3)">600</text>
<text x="161.4" y="140.9" transform="rotate(-90 161.4 140.9)">4000</text>
<text x="230.9" y="140" transform="rotate(-90 230.9 140)">4010</text>
<text x="63.3" y="144.7" transform="rotate(-90 63.3 144.7)">2650</text>
<text x="246.9" y="144.7" transform="rotate(-90 246.9 144.7)">2650</text>
<text x="71.3" y="151.3" transform="rotate(-90 71.3 151.3)">600</text>
<text x="39.3" y="156.7" transform="rotate(-90 39.3 156.7)">6014</text>
<text x="71.3" y="161.3" transform="rotate(-90 71.3 161.3)">600</text>
<text x="346.8" y="160.9">CONTRACTOR -:</text>
<text x="359.3" y="167.3">VME Precast Products</text>
<text x="31.3" y="173.3" transform="rotate(-90 31.3 173.3)">8012</text>
<text x="47.3" y="172.1" transform="rotate(-90 47.3 172.1)">20</text>
<text x="53" y="169.2" transform="rotate(-90 53 169.2)">10</text>
<text x="71.3" y="171.3" transform="rotate(-90 71.3 171.3)">600</text>
<text x="230.9" y="172.1" transform="rotate(-90 230.9 172.1)">20</text>
<text x="236.4" y="169.4" transform="rotate(-90 236.4 169.4)">10</text>
<text x="53" y="174.3" transform="rotate(-90 53 174.3)">10</text>
<text x="167.2" y="177.4">MEZANNINE</text>
<text x="236.4" y="174.3" transform="rotate(-90 236.4 174.3)">10</text>
<text x="23.3" y="182.6" transform="rotate(-90 23.3 182.6)">9095</text>
<text x="63.3" y="182.4" transform="rotate(-90 63.3 182.4)">1895</text>
<text x="71.3" y="181.3" transform="rotate(-90 71.3 181.3)">600</text>
<text x="87.3" y="182.4" transform="rotate(-90 87.3 182.4)">9065</text>
<text x="167.2" y="181.4">LEVEL</text>
<text x="222.9" y="182.6" transform="rotate(-90 222.9 182.6)">9095</text>
<text x="246.9" y="182.3" transform="rotate(-90 246.9 182.3)">1895</text>
<text x="285.7" y="183">MF</text>
<text x="71.3" y="191.3" transform="rotate(-90 71.3 191.3)">600</text>
<text x="79.3" y="191.7" transform="rotate(-90 79.3 191.7)">T8@200mm C/C</text>
<text x="346.8" y="190.7">STRUCTURAL CONSULTANT -:</text>
<text x="357.7" y="197.1">ES STRUCTURAL CONSULTANT</text>
<text x="71.3" y="201.3" transform="rotate(-90 71.3 201.3)">600</text>
<text x="39.3" y="205.6" transform="rotate(-90 39.3 205.6)">49</text>
<text x="71.3" y="211.3" transform="rotate(-90 71.3 211.3)">600</text>
<text x="47.3" y="216.4" transform="rotate(-90 47.3 216.4)">5045</text>
<text x="63.3" y="220.5" transform="rotate(-90 63.3 220.5)">2650</text>
<text x="71.3" y="221.3" transform="rotate(-90 71.3 221.3)">600</text>
<text x="161.4" y="216.3" transform="rotate(-90 161.4 216.3)">5055</text>
<text x="230.9" y="216.4" transform="rotate(-90 230.9 216.4)">5045</text>
<text x="246.9" y="220.5" transform="rotate(-90 246.9 220.5)">2650</text>
<text x="39.3" y="233.2" transform="rotate(-90 39.3 233.2)">3033</text>
<text x="71.3" y="231.3" transform="rotate(-90 71.3 231.3)">600</text>
<text x="31.3" y="235.6" transform="rotate(-90 31.3 235.6)">24</text>
<text x="95.3" y="239.3" transform="rotate(-90 95.3 239.3)">150</text>
<text x="254.9" y="239.3" transform="rotate(-90 254.9 239.3)">150</text>
<text x="31.3" y="240.2" transform="rotate(-90 31.3 240.2)">6</text>
<text x="71.3" y="241.3" transform="rotate(-90 71.3 241.3)">600</text>
<text x="31.3" y="249.4" transform="rotate(-90 31.3 249.4)">1053</text>
<text x="63.3" y="249.6" transform="rotate(-90 63.3 249.6)">950</text>
<text x="71.3" y="248.6" transform="rotate(-90 71.3 248.6)">423</text>
<text x="95.3" y="249.8" transform="rotate(-90 95.3 249.8)">1000</text>
<text x="246.9" y="249.6" transform="rotate(-90 246.9 249.6)">950</text>
<text x="254.9" y="249.8" transform="rotate(-90 254.9 249.8)">1000</text>
<text x="71.3" y="255.4" transform="rotate(-90 71.3 255.4)">250</text>
<text x="79.3" y="256.4" transform="rotate(-90 79.3 256.4)">100</text>
<text x="87.3" y="256.3" transform="rotate(-90 87.3 256.3)">30</text>
<text x="103.3" y="256.3" transform="rotate(-90 103.3 256.3)">25</text>
<text x="262.9" y="256.3" transform="rotate(-90 262.9 256.3)">25</text>
<text x="346" y="254.5">DRAWING TITLE</text>
<text x="374.6" y="254.5">-:</text>
<text x="161.4" y="258.4" transform="rotate(-90 161.4 258.4)">145</text>
<text x="172.8" y="262.2">EGL</text>
<text x="273.4" y="263.9">100</text>
<text x="282.2" y="263.9">100</text>
<text x="291.3" y="267.1">N4/SHEAR KEY</text>
<text x="119.1" y="271">150</text>
<text x="125.3" y="271">370</text>
<text x="132.2" y="271">600</text>
<text x="139.7" y="271">370</text>
<text x="145.9" y="271">150</text>
<text x="158" y="274.3">N4/SHEARKEY</text>
<text x="404.6" y="288.4">GF</text>
</g>
<g font-size="3.4">
<text x="171.4" y="101.4">8000</text>
<text x="173.2" y="168.1">4000</text>
<text x="171.4" y="254.8">-1200</text>
<text x="405.1" y="276.9">A3</text>
</g>
<g font-size="3.2">
<text x="348.5" y="260.9">PW-GF-15-MOULD DRAWING</text>
<text x="405.5" y="282.4">1</text>
</g>
<g font-size="3">
<text x="359.3" y="172.9">Arihant Esta, 2g2, 2</text>
<text x="388.8" y="172.9">floor,</text>
<text x="359.3" y="176.2">No.370, Church Road, Mogappair East,</text>
<text x="359.3" y="179.5">Chennai-600037.</text>
<text x="359.3" y="182.8">Tel:+91- 98400 - 41400 / 90802 - 22066</text>
<text x="357.7" y="201.1">B167, 12th cross street, Jawahar Nagar,</text>
<text x="357.7" y="204.4">Palayamkottai, Tirunelveli-627007</text>
<text x="357.7" y="207.8">Cell No: +91 9865803764</text>
<text x="345.1" y="270.9">JOB NO. :</text>
<text x="360.7" y="271.1">ESP24075</text>
<text x="384.8" y="271.4">DRAWN BY:-</text>
<text x="404.8" y="271.4">AR</text>
<text x="345.1" y="276.8">ELEMENT NO. :</text>
<text x="367.7" y="276.8">PW-GF-15</text>
<text x="384.8" y="276.8">SHEET SIZE:-</text>
<text x="345.1" y="282.4">DWG. NO. :</text>
<text x="345.1" y="287.7">SCALE :</text>
<text x="359.7" y="287.7">1 : 60</text>
<text x="361.9" y="282.4">PW-GF-15(M1)</text>
<text x="384.8" y="282.4">REV.NO:-</text>
<text x="384.8" y="288">LEVEL. :</text>
</g>
<g font-size="2.8">
<text x="143.3" y="82.2">1</text>
<text x="155.4" y="96.7">3</text>
<text x="155.4" y="238.8">2</text>
<text x="126.9" y="288">1 : 60</text>
<text x="273.8" y="288">1 : 60</text>
</g>
<g font-size="2.5">
<text x="347.4" y="232">1</text>
<text x="353.6" y="232">26-05-25</text>
<text x="372" y="232">FOR APPROVAL</text>
<text x="345.9" y="238.6">Rev</text>
<text x="347.4" y="235.3">0</text>
<text x="353.6" y="235.3">08-05-25</text>
<text x="355.9" y="238.6">Date</text>
<text x="372" y="235.3">FOR APPROVAL</text>
<text x="375.3" y="238.6">Description</text>
<text x="398.2" y="238.6">Chkd</text>
<text x="406" y="238.6">Appd.</text>
<text x="366" y="245.4">REVISION SCHEDULE</text>
</g>
<g font-size="2.1">
<text x="399.5" y="232">PK</text>
<text x="407" y="232">PRC</text>
<text x="399.5" y="235.2">PK</text>
<text x="407" y="235.2">PRC</text>
</g>
<text font-size="2" x="385.7" y="172">nd</text>
</svg>
